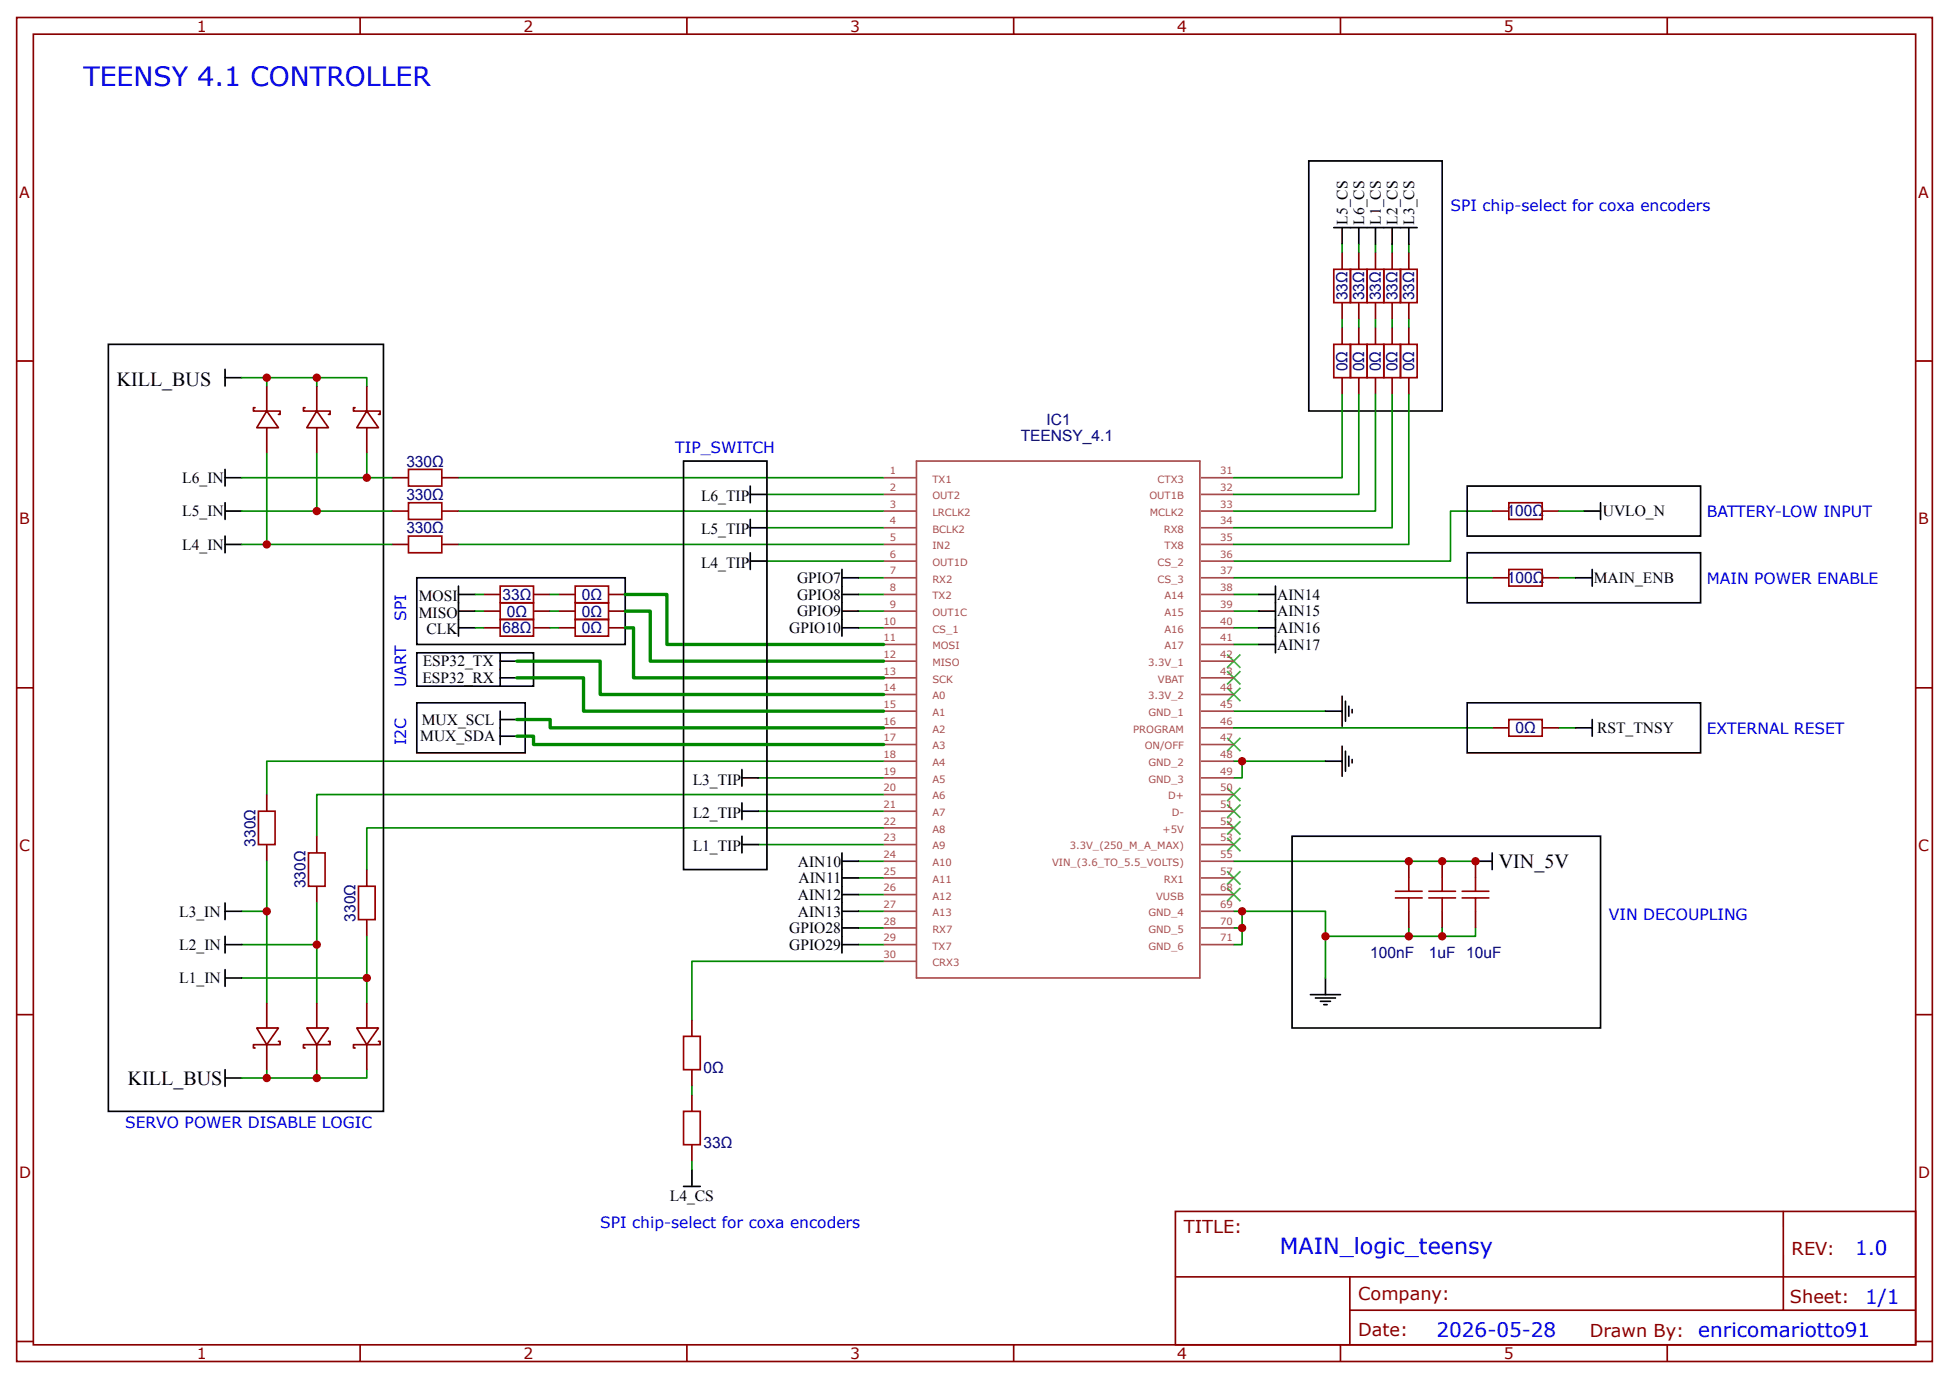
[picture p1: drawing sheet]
<svg xmlns="http://www.w3.org/2000/svg" width="309mm" height="219mm" viewBox="0 0 309 219" stroke-linecap="round" stroke-linejoin="round" font-family="sans-serif">
<g fill="none" stroke="#800" stroke-width=".26">
<path d="M2.6 2.8h304.1v213.2h-304.1zM5.3 5.4h298.7v208h-298.7zM57.1 2.8v2.6M109 2.8v2.6M160.9 2.8v2.6M212.7 2.8v2.6M264.6 2.8v2.6M2.6 57.3h2.7M213 40.1v2.6M213 48v2.7M213 52v2.6M213 59.9v2.7"/>
<path d="M215.6 40.1v2.6M215.6 48v2.7M215.6 52v2.6M215.6 59.9v2.7M218.3 40.1v2.6M218.3 48v2.7M218.3 52v2.6M218.3 59.9v2.7M220.9 40.1v2.6M220.9 48v2.7M220.9 52v2.6M220.9 59.9v2.7"/>
<path d="M223.6 40.1v2.6M223.6 48v2.7M223.6 52v2.6M223.6 59.9v2.7M304 57.3h2.7M40.5 64.7h-.3v.5h4.2v.5h-.2M42.3 65.2l1.9 2.7h-3.5zM42.3 61.3v3.9M42.3 67.9v3.9M48.4 64.7h-.2v.5h4.2v.5h-.3M50.3 65.2l1.8 2.7h-3.4zM50.3 61.3v3.9"/>
<path d="M50.3 67.9v3.9M56.4 64.7h-.3v.5h4.2v.5h-.2M58.2 65.2l1.9 2.7h-3.5zM58.2 61.3v3.9M58.2 67.9v3.9M62.2 75.8h2.6M70.1 75.8h2.7M62.2 81.1h2.6M62.2 86.4h2.6M70.1 81.1h2.7M70.1 86.4h2.7M76.7 97h2.7"/>
<path d="M76.7 94.3h2.7M76.7 99.6h2.7M84.7 97h2.6M84.7 94.3h2.6M84.7 99.6h2.6M88.6 97h2.7M88.6 94.3h2.7M88.6 99.6h2.7M96.6 97h2.6M96.6 94.3h2.6M96.6 99.6h2.6M236.8 91.7h2.6"/>
<path d="M236.8 81.1h2.6M244.7 91.7h2.7M244.7 81.1h2.7M2.6 109.1h2.7M236.8 115.5h2.6M244.7 115.5h2.7M304 109.1h2.7M42.3 126.1v2.6M42.3 134v2.7M50.3 132.7v2.6M58.2 138v2.6M223.6 136.7v2.6"/>
<path d="M228.9 136.7v2.6M234.2 136.7v2.6M42.3 159.1v4M50.3 140.6v2.7M50.3 159.1v4M58.2 145.9v2.7M58.2 159.1v4M223.6 144.6v2.6M228.9 144.6v2.6M234.2 144.6v2.6M2.6 161h2.7M40.7 163.1h3.5l-1.9 2.7z"/>
<path d="M42.3 165.8v3.9M44.2 165.2h.2v.6h-4.2v.5h.3M48.7 163.1h3.4l-1.8 2.7zM50.3 165.8v3.9M52.1 165.2h.3v.6h-4.2v.5h.2M56.6 163.1h3.5l-1.9 2.7zM58.2 165.8v3.9M60.1 165.2h.2v.6h-4.2v.5h.3M109.8 161.8v2.6M109.8 169.7v2.7M109.8 173.7v2.6M304 161h2.7"/>
<path d="M109.8 181.6v2.7M186.5 192.2h117.5v21.2h-117.5zM283 192.2v15.7M2.6 212.9h2.7M57.1 213.4v2.6M109 213.4v2.6M160.9 213.4v2.6M186.6 202.6h117.3M212.7 213.4v2.6M214.2 207.9h89.7M214.2 202.6v10.6M264.6 213.4v2.6"/>
<path d="M304 212.9h2.7"/>
</g>
<g fill="none" stroke="#080" stroke-width=".26">
<path d="M213 38.8v1.3M215.6 38.8v1.3M218.3 38.8v1.3M220.9 38.8v1.3M223.6 38.8v1.3M38.4 59.9h19.8v1.4M42.3 59.9v1.4M50.3 59.9v1.4M213 50.7v1.3M215.6 50.7v1.3M218.3 50.7v1.3M220.9 50.7v1.3"/>
<path d="M223.6 50.7v1.3M38.4 75.8h23.8M42.3 71.8v14.6M50.3 71.8v9.3M58.2 71.8v4M72.8 75.8h67.4M121.7 78.4h18.5M213 62.6v13.2h-17.2M215.6 62.6v15.8h-19.8M218.3 62.6v18.5h-22.5M220.9 62.6v21.1h-25.1M223.6 62.6v23.8h-27.8"/>
<path d="M38.4 81.1h23.8M38.4 86.4h23.8M72.8 81.1h67.4M72.8 86.4h67.4M75.4 99.6h1.3M75.4 97h1.3M75.4 94.3h1.3M87.3 99.6h1.3M87.3 97h1.3M87.3 94.3h1.3M121.7 89h18.5M121.7 83.7h18.5"/>
<path d="M136.3 91.7h3.9M136.3 99.6h3.9M136.3 97h3.9M136.3 94.3h3.9M195.8 91.7h41M195.8 99.6h4M195.8 97h4M195.8 94.3h4M236.8 81.1h-6.6v7.9h-34.4M247.4 91.7h2.6M247.4 81.1h4M195.8 115.5h41"/>
<path d="M195.8 102.3h4M195.8 112.8h14.5M247.4 115.5h2.6M42.3 136.7v7.9M120.4 134h19.8M120.4 128.7h19.8M120.4 123.4h19.8M136.3 136.7h3.9M136.3 139.3h3.9M140.2 131.4h-82v6.6M140.2 126.1h-89.9v6.6M140.2 120.8h-97.9v5.3"/>
<path d="M195.8 136.7h38.4M195.8 120.8h14.5M197.1 120.8v2.6h-1.3M38.4 144.6h3.9v14.5M38.4 149.9h11.9v9.2M38.4 155.2h19.8v3.9M50.3 143.3v6.6M58.2 148.6v6.6M136.3 149.9h3.9M136.3 147.2h3.9M136.3 144.6h3.9M136.3 141.9h3.9"/>
<path d="M140.2 152.5h-30.4v9.3M195.8 144.6h14.5v4h18.6v-1.4M195.8 147.2h1.3M197.1 144.6v5.3h-1.3M210.3 148.6v6.6M223.6 147.2v1.4M234.2 147.2v1.4h-5.3M42.3 169.7v1.4M50.3 169.7v1.4M58.2 169.7v1.4h-19.8M109.8 172.4v1.3M109.8 184.3v1.3"/>
</g>
<g fill="none" stroke="#a00000" stroke-width=".26">
<path d="M211.7 42.7h2.6v5.3h-2.6zM211.7 54.6h2.6v5.3h-2.6zM214.3 42.7h2.7v5.3h-2.7zM214.3 54.6h2.7v5.3h-2.7zM217 54.6h2.6v5.3h-2.6zM217 42.7h2.6v5.3h-2.6zM219.6 54.6h2.6v5.3h-2.6zM219.6 42.7h2.6v5.3h-2.6zM222.2 54.6h2.7v5.3h-2.7zM222.2 42.7h2.7v5.3h-2.7zM64.8 79.8h5.3v2.6h-5.3zM64.8 74.5h5.3v2.6h-5.3z"/>
<path d="M239.4 79.8h5.3v2.6h-5.3zM64.8 85.1h5.3v2.6h-5.3zM79.4 95.6h5.3v2.7h-5.3zM79.4 93h5.3v2.6h-5.3zM79.4 98.3h5.3v2.6h-5.3zM91.3 98.3h5.3v2.6h-5.3zM91.3 93h5.3v2.6h-5.3zM91.3 95.6h5.3v2.7h-5.3zM239.4 90.4h5.3v2.6h-5.3zM239.4 114.2h5.3v2.6h-5.3zM41 128.7h2.7v5.3h-2.7zM48.9 135.3h2.7v5.3h-2.7z"/>
<path d="M223.6 139.3v2.1M228.9 139.3v2.1M234.2 139.3v2.1M56.9 140.6h2.6v5.3h-2.6zM221.5 142.5h4.2M221.5 141.4h4.2M223.6 142.5v2.1M226.7 142.5h4.3M226.7 141.4h4.3M228.9 142.5v2.1M232 142.5h4.3M232 141.4h4.3"/>
<path d="M234.2 142.5v2.1M108.5 176.3h2.6v5.3h-2.6zM108.5 164.4h2.6v5.3h-2.6z"/>
</g>
<g fill="none" stroke="#000" stroke-width=".26">
<path d="M207.7 25.5h21.2v39.7h-21.2zM211.7 36.1h13.2M213 36.1v2.7M215.6 36.1v2.7M218.3 36.1v2.7M220.9 36.1v2.7M223.6 36.1v2.7M17.2 54.6h43.7v121.7h-43.7zM35.7 58.6v2.7M35.7 59.9h2.7M35.7 74.5v2.6M35.7 79.8v2.6"/>
<path d="M35.7 75.8h2.7M108.5 73.2h13.2v64.8h-13.2zM119.1 78.4h2.6M119.1 77.1v2.7M232.8 77.1h37.1v8h-37.1zM254 79.8v2.6M35.7 85.1v2.6M35.7 81.1h2.7M35.7 86.4h2.7M66.1 91.7h33.1v10.6h-33.1zM72.8 99.6h2.6M72.8 97h2.6"/>
<path d="M72.8 94.3h2.6M72.8 93v7.9M119.1 82.4v2.7M119.1 87.7v2.7M119.1 83.7h2.6M119.1 89h2.6M133.6 91.7h2.7M133.6 99.6h2.7M133.6 90.4v10.5M133.6 97h2.7M133.6 94.3h2.7M199.8 99.6h2.6"/>
<path d="M199.8 97h2.6M199.8 94.3h2.6M202.4 93v10.6M232.8 87.7h37.1v7.9h-37.1zM250 91.7h2.7M251.4 81.1h2.6M252.7 90.4v2.6M66.1 103.6h18.6v5.3h-18.6zM66.1 111.5h17.2v8h-17.2zM79.4 107.6h2.6M79.4 103.6v5.3M79.4 112.8v5.3"/>
<path d="M79.4 104.9h2.6M79.4 116.8h2.6M79.4 114.2h2.6M199.8 102.3h2.6M210.3 112.8h2.7M213 110.5v4.7M213 118.4v4.8M213.5 111.3v3.1M213.5 119.2v3.2M214 112.1v1.5M214 120v1.6M214.6 112.6v.5"/>
<path d="M232.8 111.5h37.1v8h-37.1zM250 115.5h2.7M252.7 114.2v2.6M117.7 123.4h2.7M117.7 122.1v2.7M117.7 127.4v2.6M117.7 132.7v2.6M117.7 128.7h2.7M117.7 134h2.7M133.6 135.3v15.9M133.6 139.3h2.7M133.6 136.7h2.7"/>
<path d="M205.1 132.7h48.9v30.4h-48.9zM210.3 120.8h2.7M214.6 120.5v.5M234.2 136.7h2.6M236.8 135.3v2.7M35.7 143.3v2.6M35.7 148.6v2.6M35.7 153.9v2.6M35.7 149.9h2.7M35.7 144.6h2.7M35.7 155.2h2.7M133.6 149.9h2.7"/>
<path d="M133.6 147.2h2.7M133.6 144.6h2.7M133.6 141.9h2.7M208 157.8h4.7M208.8 158.4h3.1M209.5 158.9h1.6M210.1 159.4h.5M210.3 155.2v2.6M35.7 171.1h2.7M35.7 169.7v2.7M108.5 188.3h2.6M109.8 185.6v2.7"/>
</g>
<g fill="#000" stroke="#3c3" stroke-width=".26">
<path d="M194.7 117.1l2.1 2.1zM196.8 117.1l-2.1 2.1z"/>
<path d="M194.7 109.1l2.1 2.2zM196.8 109.1l-2.1 2.2z"/>
<path d="M194.7 106.5l2.1 2.1zM196.8 106.5l-2.1 2.1z"/>
<path d="M194.7 103.8l2.1 2.2zM194.7 106l2.1-2.2z"/>
<path d="M194.7 138.2l2.1 2.2zM196.8 138.2l-2.1 2.2z"/>
<path d="M194.7 133l2.1 2.1zM194.7 135.1l2.1-2.1z"/>
<path d="M194.7 130.3l2.1 2.1zM196.8 130.3l-2.1 2.1z"/>
<path d="M194.7 127.7l2.1 2.1zM194.7 129.8l2.1-2.1z"/>
<path d="M194.7 125l2.1 2.1zM196.8 125l-2.1 2.1z"/>
<path d="M194.7 140.9l2.1 2.1zM194.7 143l2.1-2.1z"/>
</g>
<g fill="none" stroke="#a54b4b" stroke-width=".26">
<path d="M140.2 75.8h5.2M140.2 78.4h5.2M145.4 73.2h45v82h-45zM190.6 75.8h5.2M190.6 78.4h5.2M140.2 81.1h5.2M140.2 83.7h5.2M140.2 86.4h5.2M140.2 89h5.2M140.2 91.7h5.2M140.2 94.3h5.2M140.2 97h5.2"/>
<path d="M140.2 99.6h5.2M190.6 81.1h5.2M190.6 83.7h5.2M190.6 86.4h5.2M190.6 89h5.2M190.6 91.7h5.2M190.6 94.3h5.2M190.6 97h5.2M190.6 99.6h5.2M140.2 102.3h5.2M140.2 104.9h5.2M140.2 107.6h5.2"/>
<path d="M140.2 110.2h5.2M140.2 112.8h5.2M140.2 115.5h5.2M140.2 118.1h5.2M190.6 102.3h5.2M190.6 104.9h5.2M190.6 107.6h5.2M190.6 110.2h5.2M190.6 112.8h5.2M190.6 115.5h5.2M190.6 118.1h5.2M140.2 120.8h5.2"/>
<path d="M140.2 123.4h5.2M140.2 126.1h5.2M140.2 128.7h5.2M140.2 131.4h5.2M140.2 134h5.2M140.2 136.7h5.2M140.2 139.3h5.2M190.6 120.8h5.2M190.6 123.4h5.2M190.6 126.1h5.2M190.6 128.7h5.2M190.6 131.4h5.2"/>
<path d="M190.6 134h5.2M190.6 136.7h5.2M190.6 139.3h5.2M140.2 141.9h5.2M140.2 144.6h5.2M140.2 147.2h5.2M140.2 149.9h5.2M140.2 152.5h5.2M190.6 141.9h5.2M190.6 144.6h5.2M190.6 147.2h5.2M190.6 149.9h5.2"/>
</g>
<path d="M99.2 94.3h6.6v8h34.4M99.2 97h4v7.9h37M99.2 99.6h1.3v8h39.7M82 116.8h2.7v1.3h55.5M82 114.2h5.3v1.3h52.9M82 104.9h13.2v5.3h45M82 107.6h10.6v5.2h47.6" fill="none" stroke="#080" stroke-width=".53"/>
<g fill="#c00">
<circle cx="228.9" cy="148.6" r=".66"/>
<circle cx="234.2" cy="136.7" r=".66"/>
<circle cx="223.6" cy="148.6" r=".66"/>
<circle cx="228.9" cy="136.7" r=".66"/>
<circle cx="223.6" cy="136.7" r=".66"/>
<circle cx="50.3" cy="59.9" r=".66"/>
<circle cx="42.3" cy="59.9" r=".66"/>
<circle cx="42.3" cy="171.1" r=".66"/>
<circle cx="50.3" cy="171.1" r=".66"/>
<circle cx="197.1" cy="144.6" r=".66"/>
<circle cx="197.1" cy="147.2" r=".66"/>
<circle cx="197.1" cy="120.8" r=".66"/>
<circle cx="210.3" cy="148.6" r=".66"/>
<circle cx="58.2" cy="155.2" r=".66"/>
<circle cx="50.3" cy="149.9" r=".66"/>
<circle cx="42.3" cy="144.6" r=".66"/>
<circle cx="42.3" cy="86.4" r=".66"/>
<circle cx="50.3" cy="81.1" r=".66"/>
<circle cx="58.2" cy="75.8" r=".66"/>
</g>
<text font-size="4.2" fill="#00f" x="13.2" y="13.6">TEENSY 4.1 CONTROLLER</text>
<text font-size="3.5" fill="#00f" x="203.1" y="199">MAIN_logic_teensy</text>
<g font-size="3.2">
<text x="18.5" y="61.3">KILL_BUS</text>
<text x="237.9" y="137.7">VIN_5V</text>
<text x="20.3" y="172.1">KILL_BUS</text>
</g>
<g font-size="3.2" fill="#00f">
<text x="294.4" y="199.2">1.0</text>
<text x="296" y="206.9">1/1</text>
<text x="228" y="212.2">2026-05-28</text>
<text x="269.5" y="212.1">enricomariotto91</text>
</g>
<g font-size="2.8" fill="#800">
<text x="187.9" y="195.7">TITLE:</text>
<text x="284.3" y="199.2">REV:</text>
<text x="215.5" y="206.3">Company:</text>
<text x="284.1" y="206.8">Sheet:</text>
<text x="215.5" y="212.1">Date:</text>
<text x="252.3" y="212.1">Drawn By:</text>
</g>
<g font-size="2.5" fill="#800">
<text x="31.2" y="5">1</text>
<text x="83.1" y="5">2</text>
<text x="134.9" y="5">3</text>
<text x="186.8" y="5">4</text>
<text x="238.7" y="5">5</text>
<text x="3" y="31.4">A</text>
<text x="304.4" y="31.4">A</text>
<text x="3" y="83.2">B</text>
<text x="304.4" y="83.2">B</text>
<text x="3" y="135.1">C</text>
<text x="304.4" y="135.1">C</text>
<text x="3" y="186.9">D</text>
<text x="304.4" y="186.9">D</text>
<text x="31.2" y="215.6">1</text>
<text x="83.1" y="215.6">2</text>
<text x="134.9" y="215.6">3</text>
<text x="186.8" y="215.6">4</text>
<text x="238.7" y="215.6">5</text>
</g>
<g font-size="2.5">
<text x="213.8" y="35.6" transform="rotate(-90 213.8 35.6)">L5_CS</text>
<text x="216.5" y="35.6" transform="rotate(-90 216.5 35.6)">L6_CS</text>
<text x="219.1" y="35.6" transform="rotate(-90 219.1 35.6)">L1_CS</text>
<text x="221.8" y="35.6" transform="rotate(-90 221.8 35.6)">L2_CS</text>
<text x="224.4" y="35.6" transform="rotate(-90 224.4 35.6)">L3_CS</text>
<text x="28.9" y="76.7">L6_IN</text>
<text x="28.9" y="82">L5_IN</text>
<text x="111.2" y="79.5">L6_TIP</text>
<text x="254.4" y="81.9">UVLO_N</text>
<text x="28.9" y="87.2">L4_IN</text>
<text x="111.2" y="84.8">L5_TIP</text>
<text x="66.5" y="95.4">MOSI</text>
<text x="111.2" y="90.1">L4_TIP</text>
<text x="126.5" y="95.2">GPIO8</text>
<text x="126.5" y="92.5">GPIO7</text>
<text x="202.7" y="95.2">AIN14</text>
<text x="252.9" y="92.5">MAIN_ENB</text>
<text x="66.5" y="98">MISO</text>
<text x="67.7" y="100.7">CLK</text>
<text x="125.3" y="100.4">GPIO10</text>
<text x="126.5" y="97.8">GPIO9</text>
<text x="202.7" y="100.4">AIN16</text>
<text x="202.7" y="97.8">AIN15</text>
<text x="67.1" y="105.7">ESP32_TX</text>
<text x="202.7" y="103.1">AIN17</text>
<text x="67" y="108.4">ESP32_RX</text>
<text x="66.7" y="117.6">MUX_SDA</text>
<text x="66.9" y="115">MUX_SCL</text>
<text x="253.5" y="116.4">RST_TNSY</text>
<text x="109.9" y="124.5">L3_TIP</text>
<text x="109.9" y="129.8">L2_TIP</text>
<text x="109.9" y="135.1">L1_TIP</text>
<text x="126.6" y="137.5">AIN10</text>
<text x="126.6" y="142.8">AIN12</text>
<text x="126.7" y="140.1">AIN11</text>
<text x="28.4" y="145.4">L3_IN</text>
<text x="125.3" y="148.1">GPIO28</text>
<text x="126.6" y="145.4">AIN13</text>
<text x="28.5" y="150.7">L2_IN</text>
<text x="125.3" y="150.7">GPIO29</text>
<text x="28.5" y="156">L1_IN</text>
<text x="106.3" y="190.6">L4_CS</text>
</g>
<g font-size="2.5" fill="#00f">
<text x="230.2" y="33.5">SPI chip-select for coxa encoders</text>
<text x="107.2" y="71.8">TIP_SWITCH</text>
<text x="270.9" y="82">BATTERY-LOW INPUT</text>
<text x="270.9" y="92.6">MAIN POWER ENABLE</text>
<text x="64.5" y="98.5" transform="rotate(-90 64.5 98.5)">SPI</text>
<text x="64.5" y="109" transform="rotate(-90 64.5 109)">UART</text>
<text x="64.5" y="118.3" transform="rotate(-90 64.5 118.3)">I2C</text>
<text x="270.9" y="116.4">EXTERNAL RESET</text>
<text x="255.3" y="145.9">VIN DECOUPLING</text>
<text x="19.8" y="179">SERVO POWER DISABLE LOGIC</text>
<text x="95.2" y="194.9">SPI chip-select for coxa encoders</text>
</g>
<g font-size="2.5" fill="#000080">
<text x="213.8" y="47.7" transform="rotate(-90 213.8 47.7)">33Ω</text>
<text x="216.5" y="47.7" transform="rotate(-90 216.5 47.7)">33Ω</text>
<text x="219.1" y="47.7" transform="rotate(-90 219.1 47.7)">33Ω</text>
<text x="221.8" y="47.7" transform="rotate(-90 221.8 47.7)">33Ω</text>
<text x="224.4" y="47.7" transform="rotate(-90 224.4 47.7)">33Ω</text>
<text x="213.8" y="58.9" transform="rotate(-90 213.8 58.9)">0Ω</text>
<text x="216.5" y="58.9" transform="rotate(-90 216.5 58.9)">0Ω</text>
<text x="219.1" y="58.9" transform="rotate(-90 219.1 58.9)">0Ω</text>
<text x="221.8" y="58.9" transform="rotate(-90 221.8 58.9)">0Ω</text>
<text x="224.4" y="58.9" transform="rotate(-90 224.4 58.9)">0Ω</text>
<text x="162" y="70">TEENSY_4.1</text>
<text x="166.1" y="67.4">IC1</text>
<text x="64.5" y="74">330Ω</text>
<text x="64.5" y="79.3">330Ω</text>
<text x="239.1" y="81.9">100Ω</text>
<text x="64.5" y="84.6">330Ω</text>
<text x="79.7" y="95.2">33Ω</text>
<text x="92.3" y="95.2">0Ω</text>
<text x="239.1" y="92.6">100Ω</text>
<text x="79.7" y="100.5">68Ω</text>
<text x="80.4" y="97.9">0Ω</text>
<text x="92.3" y="100.5">0Ω</text>
<text x="92.3" y="97.9">0Ω</text>
<text x="240.5" y="116.4">0Ω</text>
<text x="40.5" y="134.4" transform="rotate(-90 40.5 134.4)">330Ω</text>
<text x="48.5" y="141" transform="rotate(-90 48.5 141)">330Ω</text>
<text x="56.4" y="146.3" transform="rotate(-90 56.4 146.3)">330Ω</text>
<text x="217.4" y="152">100nF</text>
<text x="226.7" y="152">1uF 10uF</text>
<text x="111.7" y="170.3">0Ω</text>
<text x="111.7" y="182.2">33Ω</text>
</g>
<g font-size="1.6" fill="#a54b4b">
<text x="141.2" y="75.3">1</text>
<text x="141.2" y="77.9">2</text>
<text x="148" y="76.6">TX1</text>
<text x="183.7" y="76.6">CTX3</text>
<text x="193.6" y="75.3">31</text>
<text x="193.6" y="77.9">32</text>
<text x="141.2" y="80.6">3</text>
<text x="141.2" y="83.2">4</text>
<text x="148" y="79.2">OUT2</text>
<text x="148" y="81.9">LRCLK2</text>
<text x="182.4" y="79.2">OUT1B</text>
<text x="182.5" y="81.9">MCLK2</text>
<text x="193.6" y="80.6">33</text>
<text x="193.6" y="83.2">34</text>
<text x="141.2" y="85.9">5</text>
<text x="141.2" y="88.5">6</text>
<text x="148" y="84.5">BCLK2</text>
<text x="148" y="87.2">IN2</text>
<text x="148" y="89.8">OUT1D</text>
<text x="183.7" y="89.8">CS_2</text>
<text x="184.7" y="84.5">RX8</text>
<text x="184.8" y="87.2">TX8</text>
<text x="193.6" y="85.9">35</text>
<text x="193.6" y="88.5">36</text>
<text x="141.2" y="91.2">7</text>
<text x="141.2" y="93.8">8</text>
<text x="148" y="92.5">RX2</text>
<text x="148" y="95.1">TX2</text>
<text x="183.7" y="92.5">CS_3</text>
<text x="184.8" y="95.1">A14</text>
<text x="193.6" y="91.2">37</text>
<text x="193.6" y="93.8">38</text>
<text x="140.2" y="99.1">10</text>
<text x="140.2" y="101.7">11</text>
<text x="141.2" y="96.4">9</text>
<text x="148" y="97.8">OUT1C</text>
<text x="148" y="100.4">CS_1</text>
<text x="184.8" y="97.8">A15</text>
<text x="184.8" y="100.4">A16</text>
<text x="193.6" y="96.4">39</text>
<text x="193.6" y="99.1">40</text>
<text x="193.6" y="101.7">41</text>
<text x="140.2" y="104.4">12</text>
<text x="140.2" y="107">13</text>
<text x="148" y="103">MOSI</text>
<text x="148" y="105.7">MISO</text>
<text x="182.2" y="105.7">3.3V_1</text>
<text x="184.8" y="103">A17</text>
<text x="193.6" y="104.4">42</text>
<text x="193.6" y="107">43</text>
<text x="140.2" y="109.7">14</text>
<text x="140.2" y="112.3">15</text>
<text x="148" y="108.3">SCK</text>
<text x="148" y="111">A0</text>
<text x="148" y="113.6">A1</text>
<text x="182.2" y="111">3.3V_2</text>
<text x="182.2" y="113.6">GND_1</text>
<text x="183.8" y="108.3">VBAT</text>
<text x="193.6" y="109.7">44</text>
<text x="193.6" y="112.3">45</text>
<text x="140.2" y="115">16</text>
<text x="140.2" y="117.6">17</text>
<text x="148" y="116.3">A2</text>
<text x="148" y="118.9">A3</text>
<text x="179.8" y="116.3">PROGRAM</text>
<text x="181.7" y="118.9">ON/OFF</text>
<text x="193.6" y="115">46</text>
<text x="193.6" y="117.6">47</text>
<text x="140.2" y="120.3">18</text>
<text x="140.2" y="122.9">19</text>
<text x="140.2" y="125.6">20</text>
<text x="148" y="121.6">A4</text>
<text x="148" y="124.2">A5</text>
<text x="182.2" y="121.6">GND_2</text>
<text x="182.2" y="124.2">GND_3</text>
<text x="193.6" y="120.3">48</text>
<text x="193.6" y="122.9">49</text>
<text x="193.6" y="125.6">50</text>
<text x="140.2" y="128.2">21</text>
<text x="140.2" y="130.8">22</text>
<text x="148" y="126.9">A6</text>
<text x="148" y="129.5">A7</text>
<text x="185.4" y="126.9">D+</text>
<text x="186" y="129.5">D-</text>
<text x="193.6" y="128.2">51</text>
<text x="193.6" y="130.8">52</text>
<text x="140.2" y="133.5">23</text>
<text x="140.2" y="136.1">24</text>
<text x="148" y="132.1">A8</text>
<text x="148" y="134.8">A9</text>
<text x="148" y="137.4">A10</text>
<text x="167" y="137.4">VIN_(3.6_TO_5.5_VOLTS)</text>
<text x="169.8" y="134.8">3.3V_(250_M_A_MAX)</text>
<text x="184.5" y="132.1">+5V</text>
<text x="193.6" y="133.5">53</text>
<text x="193.6" y="136.1">55</text>
<text x="140.2" y="138.8">25</text>
<text x="140.2" y="141.4">26</text>
<text x="148" y="140.1">A11</text>
<text x="148" y="142.7">A12</text>
<text x="183.5" y="142.7">VUSB</text>
<text x="184.7" y="140.1">RX1</text>
<text x="193.6" y="141.4">68</text>
<text x="193.6" y="138.8">57</text>
<text x="140.2" y="144.1">27</text>
<text x="140.2" y="146.7">28</text>
<text x="140.2" y="149.4">29</text>
<text x="148" y="145.4">A13</text>
<text x="148" y="148">RX7</text>
<text x="182.2" y="145.4">GND_4</text>
<text x="182.2" y="148">GND_5</text>
<text x="193.6" y="144.1">69</text>
<text x="193.6" y="146.7">70</text>
<text x="193.6" y="149.4">71</text>
<text x="140.2" y="152">30</text>
<text x="148" y="150.7">TX7</text>
<text x="148" y="153.3">CRX3</text>
<text x="182.2" y="150.7">GND_6</text>
</g>
</svg>
